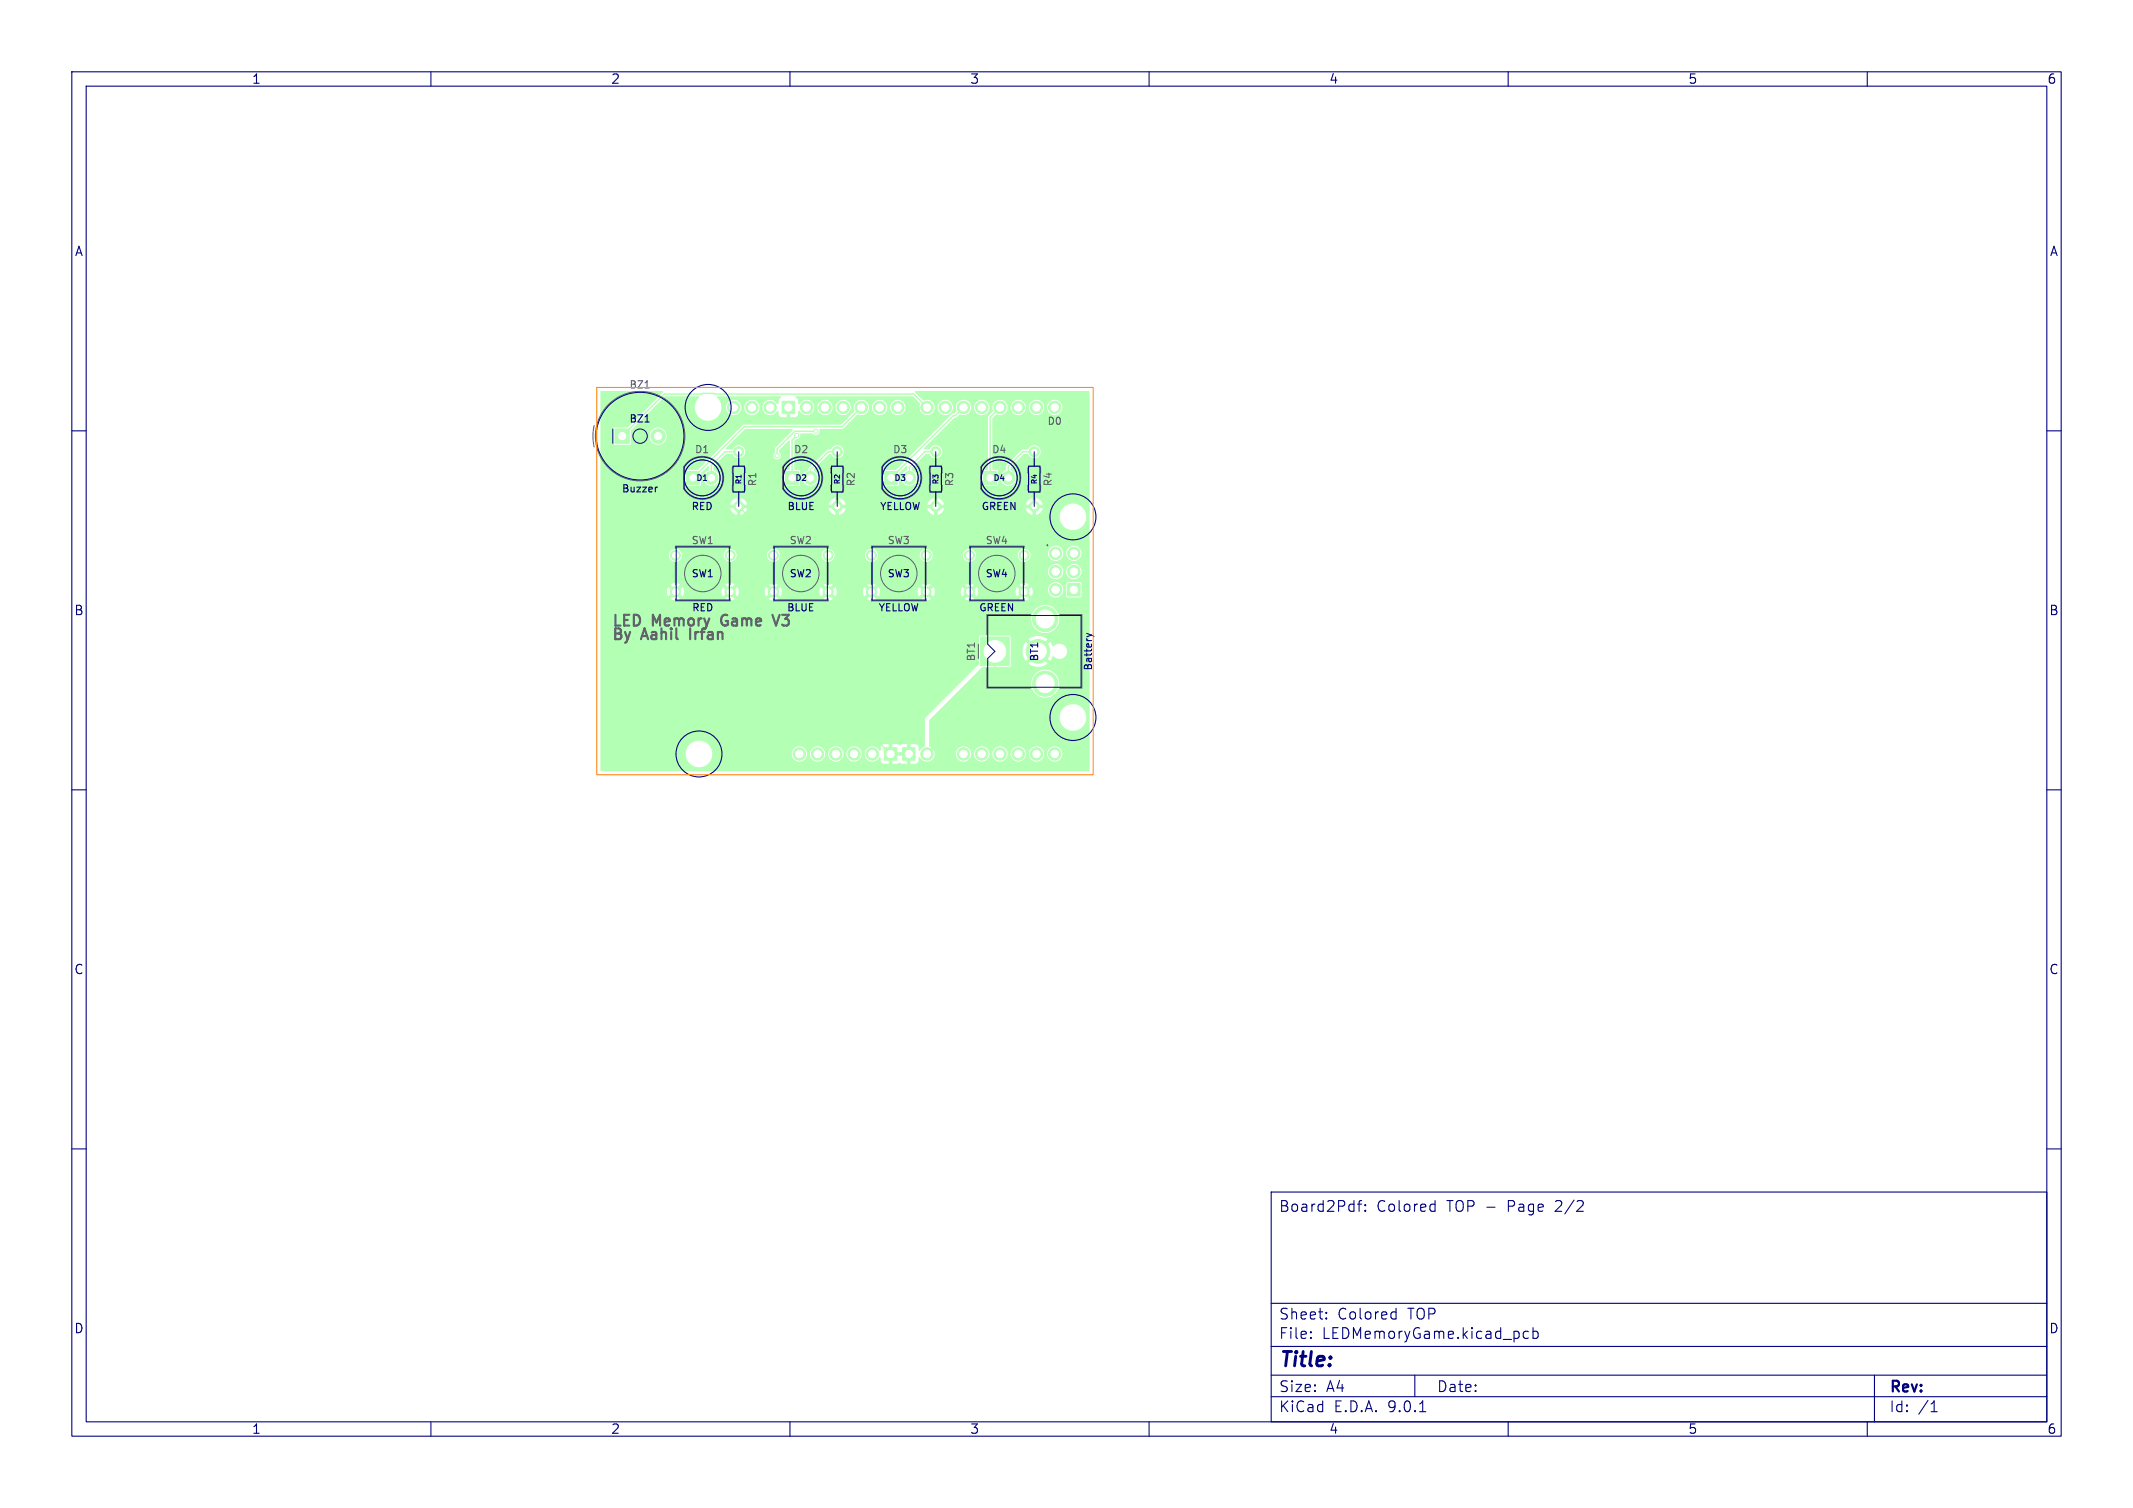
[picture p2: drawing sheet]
<svg xmlns="http://www.w3.org/2000/svg" width="297mm" height="210mm" viewBox="0 0 297 210" stroke-linecap="round" stroke-linejoin="round" font-family="sans-serif">
<g fill="#b3ffb3" stroke="#b3ffb3" stroke-width=".14">
<path d="M148.7 81.3h1.7v1.7h-1.7z"/>
<path d="M125.7 104.1h1.7v1.8h-1.7z"/>
<path d="M123.1 104.1h1.8v1.8h-1.8z"/>
<path d="M108.9 55.9h1.7v1.7h-1.7z"/>
<path d="M109.4 65.7h1.8v1.8h-1.8z"/>
<path d="M95.6 65.7h1.8v1.8h-1.8z"/>
<path d="M123.2 65.7h1.8v1.8h-1.8z"/>
<path d="M137 65.7h1.8v1.8h-1.8z"/>
<path d="M85.6 59.7h2v2h-2z"/>
<path d="M136.5 88.7h4v4h-4z"/>
<circle cx="129.1" cy="105" r=".86"/>
<circle cx="104.7" cy="56.7" r=".86"/>
<circle cx="102.2" cy="56.7" r=".86"/>
<circle cx="147" cy="79.6" r=".86"/>
<circle cx="147" cy="82.1" r=".86"/>
<circle cx="116.4" cy="105" r=".86"/>
<circle cx="149.5" cy="79.6" r=".86"/>
<circle cx="147" cy="77.1" r=".86"/>
<circle cx="113.8" cy="105" r=".86"/>
<circle cx="112.3" cy="56.7" r=".86"/>
<circle cx="114.9" cy="56.7" r=".86"/>
<circle cx="117.4" cy="56.7" r=".86"/>
<circle cx="119.9" cy="56.7" r=".86"/>
<circle cx="122.5" cy="56.7" r=".86"/>
<circle cx="125" cy="56.7" r=".86"/>
<circle cx="129.1" cy="56.7" r=".86"/>
<circle cx="131.6" cy="56.7" r=".86"/>
<circle cx="134.2" cy="56.7" r=".86"/>
<circle cx="136.7" cy="56.7" r=".86"/>
<circle cx="139.2" cy="56.7" r=".86"/>
<circle cx="141.8" cy="56.7" r=".86"/>
<circle cx="144.3" cy="56.7" r=".86"/>
<circle cx="146.9" cy="56.7" r=".86"/>
<circle cx="107.2" cy="56.7" r=".86"/>
<circle cx="146.9" cy="105" r=".86"/>
<circle cx="144.3" cy="105" r=".86"/>
<circle cx="141.8" cy="105" r=".86"/>
<circle cx="139.2" cy="105" r=".86"/>
<circle cx="136.7" cy="105" r=".86"/>
<circle cx="134.2" cy="105" r=".86"/>
<circle cx="149.5" cy="77.1" r=".86"/>
<circle cx="121.5" cy="105" r=".86"/>
<circle cx="118.9" cy="105" r=".86"/>
<circle cx="111.3" cy="105" r=".86"/>
<circle cx="102.9" cy="70.5" r=".7"/>
<circle cx="102.9" cy="62.9" r=".7"/>
<circle cx="116.6" cy="70.5" r=".7"/>
<circle cx="116.6" cy="62.9" r=".7"/>
<circle cx="130.3" cy="70.5" r=".7"/>
<circle cx="130.3" cy="62.9" r=".7"/>
<circle cx="144" cy="70.5" r=".7"/>
<circle cx="144" cy="62.9" r=".7"/>
<circle cx="121.3" cy="77.3" r=".7"/>
<circle cx="129" cy="77.3" r=".7"/>
<circle cx="121.3" cy="82.4" r=".7"/>
<circle cx="129" cy="82.4" r=".7"/>
<circle cx="107.7" cy="77.3" r=".7"/>
<circle cx="115.3" cy="77.3" r=".7"/>
<circle cx="107.7" cy="82.4" r=".7"/>
<circle cx="115.3" cy="82.4" r=".7"/>
<circle cx="135" cy="77.3" r=".7"/>
<circle cx="142.6" cy="77.3" r=".7"/>
<circle cx="135" cy="82.4" r=".7"/>
<circle cx="142.6" cy="82.4" r=".7"/>
<circle cx="94" cy="77.3" r=".7"/>
<circle cx="101.7" cy="77.3" r=".7"/>
<circle cx="94" cy="82.4" r=".7"/>
<circle cx="101.7" cy="82.4" r=".7"/>
<circle cx="112.8" cy="66.5" r=".9"/>
<circle cx="99" cy="66.5" r=".9"/>
<circle cx="126.6" cy="66.5" r=".9"/>
<circle cx="140.4" cy="66.5" r=".9"/>
<circle cx="91.6" cy="60.7" r="1"/>
<circle cx="144.5" cy="90.7" r="1.65"/>
<circle cx="145.5" cy="95.2" r="1.75"/>
<circle cx="145.5" cy="86.2" r="1.75"/>
<circle cx="113.6" cy="60.1" r=".3"/>
<circle cx="108.2" cy="63.5" r=".3"/>
<circle cx="110.9" cy="60.7" r=".3"/>
</g>
<g fill="none" stroke="#b3ffb3" stroke-width=".2">
<path d="M119.9 56.7l-2.7 2.7h-13.6l-7.1 7.2M129.1 56.7l-1.9-1.8h-27.7l-.1-.1-6.9 .1-5.9 5.8M134.2 56.7l-1.2 1.2h-.2l-8.7 8.7M139.2 56.7l-1.3 1.4v8.5M102.9 62.9h-1.9l-2 1.9v1.8M102.9 70.5l2 2.1M104.9 72.6v23.3l4.6 4.5h9.9l4.6 4.6M110.9 60.7l-.6 .6v5.3M113.6 60.1h-2.9l-2.5 2.4v1M116.6 62.9h-1.3l-2.5 2.5v1.2M130.3 62.9h-1.5l-2.2 2.2v1.5M144 62.9h-1.6l-2 2v1.7"/>
<path d="M144 70.5h-37l-2.1 2.1M101.7 82.4l1.1-1.1h38.7l1.1 1.1M114.2 81.3l1.1 1.1M127.8 81.3l1.2 1.1M138.5 90.7v4.9l-9.4 9.4M144.5 90.7l-3.7-3.7h-4.7l-10.7 10.7v.2l1.1 1.2v5.9"/>
</g>
<g fill="#b3ffb3">
<path d="M124.4 104.8h1.7v.5h-1.7z"/>
<path d="M83.6 54.5h8.7v.2l-4.9 4.8h-1.8l-.2 .2v2.1l.2 .1h2.1l.1-.1v-1.2h2.6v.2a1.2 1.2 0 0 0 1.9 1 1.2 1.2 0 0 0 0-2.1 1.2 1.2 0 0 0-1.9 .9h-2.6v-.6l4.8-4.8h4.6l.2 .1-.1 .1a1.85 1.85 0 0 0 .6 3.1 1.85 1.85 0 0 0 2.6-1.9h.6v.2a1.07 1.07 0 0 0 1.2 1 1.07 1.07 0 0 0 .9-1.2h.4v.2a1.07 1.07 0 0 0 1.7 .8 1.07 1.07 0 0 0 0-1.8 1.07 1.07 0 0 0-1.7 .8h-.4v-.2a1.07 1.07 0 0 0-1.1-.7 1.07 1.07 0 0 0-1 .9h-.6a2.07 2.07 0 0 0-.7-1.3l.2-.1h8.7l.1 .2-.4 .4v.4h-.2a1.07 1.07 0 0 0-1.6-.3 1.07 1.07 0 0 0 0 1.7 1.07 1.07 0 0 0 1.6-.4h.1l.1 .1v.4l.3 .3 .8 .1v-.9h.5v.9h.7l.4-.3 .1-.6h.1a1.16 1.16 0 0 0 2 0l.1-.6h.4a1.07 1.07 0 0 0 1.1 1.2 1.07 1.07 0 0 0 1-1.2h.4v.2a1.07 1.07 0 0 0 1.7 .8 1.07 1.07 0 0 0 0-1.8 1.07 1.07 0 0 0-1.7 .8h-.4v-.2a1.07 1.07 0 0 0-1.1-.7 1.07 1.07 0 0 0-1 .9h-.4l-.1-.2a1.07 1.07 0 0 0-.9-.7 1.07 1.07 0 0 0-1 .5l-.1 .1-.2-.1v-.4l-.3-.4v-.2h16.2l1.1 1a1.08 1.08 0 0 0 .8 1.6 1.08 1.08 0 0 0 1.2-1.2h.5v.2a1.07 1.07 0 0 0 1.6 .8 1.07 1.07 0 0 0 0-1.8 1.07 1.07 0 0 0-1.6 .8h-.5v-.2a1.19 1.19 0 0 0-1.6-.7l-1.1-1v-.2h24.2h.1v52.8l-68 .1-.1-.1v-2.4h11.9v.2a1.85 1.85 0 0 0 1.9 1.8 1.85 1.85 0 0 0 1.8-2h11v.2a1.07 1.07 0 0 0 1.2 1 1.07 1.07 0 0 0 1-1.2h.4v.2a1.07 1.07 0 0 0 1.1 1 1.07 1.07 0 0 0 1-1.2h.4v.2a1.07 1.07 0 0 0 1.2 1 1.07 1.07 0 0 0 .9-1.2h.5v.2a1.07 1.07 0 0 0 1.1 1 1.07 1.07 0 0 0 1-1.2h.4v.2a1.07 1.07 0 0 0 .9 .9 1.07 1.07 0 0 0 1.1-.5l.1-.1 .1 .1v.5l.3 .3 .8 .1v-1h.6v1h.6a.51 .51 0 0 1 .7 0h.7v-1h.5v1l.8-.1 .3-.3v-.5h.2a1.07 1.07 0 0 0 1.3 .5 1.07 1.07 0 0 0 .7-1.1h3v.2a1.07 1.07 0 0 0 1.2 1 1.07 1.07 0 0 0 .9-1.2h.4v.2a1.07 1.07 0 0 0 1.2 1 1.07 1.07 0 0 0 1-1.2h.4v.2a1.07 1.07 0 0 0 1.1 1 1.07 1.07 0 0 0 1-1.2h.4v.2a1.07 1.07 0 0 0 1.2 1 1.07 1.07 0 0 0 .9-1.2h.5v.2a1.07 1.07 0 0 0 1.1 1 1.07 1.07 0 0 0 1-1.2h.4v.2a1.07 1.07 0 0 0 1.6 .8 1.07 1.07 0 0 0 0-1.8 1.07 1.07 0 0 0-1.6 .8h-.4l-.1-.2a1.07 1.07 0 0 0-1.1-.8 1.07 1.07 0 0 0-.9 1h-.5v-.2a1.07 1.07 0 0 0-1.1-.8 1.07 1.07 0 0 0-1 1h-.4v-.2a1.07 1.07 0 0 0-1.2-.8 1.07 1.07 0 0 0-.9 1h-.4l-.1-.2a1.07 1.07 0 0 0-1.1-.8 1.07 1.07 0 0 0-1 1h-.4v-.2a1.07 1.07 0 0 0-1.1-.8 1.07 1.07 0 0 0-1 1h-3l-.2-.6-.5-.3v-3.7l.5-.5h17.6v.2a1.85 1.85 0 0 0 2.9 1.5 1.85 1.85 0 0 0 0-3.2 1.85 1.85 0 0 0-2.9 1.5h-17.6l4.7-4.7h9v.2a1.95 1.95 0 0 0 2.9 1.6 1.95 1.95 0 0 0 0-3.4 1.95 1.95 0 0 0-2.9 1.6h-9l2.2-2.2h3.9v-2.3h1.7l.1 .8 .3 .6 .8-.7 .3 .4-.7 .7 .1 .1a2.14 2.14 0 0 0 2.6-.1l-.8-.7 .4-.4 .7 .7 .5-.6a1.07 1.07 0 0 0 1.5 .1 1.07 1.07 0 0 0 .1-1.5 1.07 1.07 0 0 0-1.6 0h-.1l-.4-.6-.7 .7-.4-.4 .8-.7-.2-.1a2.14 2.14 0 0 0-2.5 .1l.7 .7-.3 .4-.8-.7-.3 .6-.1 .6h-1.7v-1.9l-.1-.2-4.2 .1-.1 3.9-7.5 7.5v4l-.8 .6-.1-.1v-.5l-.1-.2-.3-.2h-.7v1h-.5v-1h-.7a.51 .51 0 0 1-.7 0h-.6v1h-.6v-1l-.8 .1-.3 .3v.5h-.2a1.07 1.07 0 0 0-1.1-.5 1.07 1.07 0 0 0-.9 .9h-.4l-.1-.2a1.07 1.07 0 0 0-1.1-.8 1.07 1.07 0 0 0-.9 1h-.5v-.2a1.07 1.07 0 0 0-1.1-.8 1.07 1.07 0 0 0-1 1h-.4v-.2a1.07 1.07 0 0 0-1.2-.8 1.07 1.07 0 0 0-.9 1h-.4l-.1-.2a1.07 1.07 0 0 0-1.1-.8 1.07 1.07 0 0 0-1 1h-11a1.85 1.85 0 0 0-1.9-1.8 1.85 1.85 0 0 0-1.8 1.8h-11.9v-18.8h60v.2a1.95 1.95 0 0 0 2.9 1.6 1.95 1.95 0 0 0 0-3.4 1.95 1.95 0 0 0-2.9 1.6h-60v-3.8h9.2l.2 .8 .6-.6 .2 .2 .2 .1-.6 .6a1.19 1.19 0 0 0 1.3 0l-.6-.6 .3-.1 .1-.2 .6 .6 .1-.8h5.3l.2 .8 .6-.6 .1 .2 .2 .1-.6 .6a1.19 1.19 0 0 0 1.3 0l-.6-.6 .3-.1 .1-.2 .6 .6 .2-.8h3.6l.2 .8 .6-.6 .1 .2 .2 .1-.5 .6a1.19 1.19 0 0 0 1.2 0l-.6-.6 .3-.1 .1-.2 .6 .6 .2-.8h5.2l.2 .8 .6-.6 .1 .2 .3 .1-.6 .6a1.19 1.19 0 0 0 1.3 0l-.6-.6 .2-.1 .1-.2 .6 .6 .2-.8h3.6l.2 .8 .6-.6 .2 .2 .2 .1-.6 .6a1.19 1.19 0 0 0 1.3 0l-.6-.6 .3-.1v-.2l.6 .6 .2-.8h5.3l.2 .8 .6-.6 .1 .2 .2 .1-.6 .6a1.19 1.19 0 0 0 1.3 0l-.6-.6 .3-.1 .1-.2 .6 .6 .2-.8h3.6l.2 .8 .6-.6 .1 .2 .2 .1-.5 .6a1.19 1.19 0 0 0 1.2 0l-.6-.6 .3-.1 .1-.2 .6 .6 .2-.8h5.2l.2 .8 .6-.6 .2 .2 .2 .1-.6 .6a1.19 1.19 0 0 0 1.3 0l-.6-.6 .2-.1 .1-.2 .6 .6 .2-.6-.1-.5h2.2a1.07 1.07 0 0 0 1.5 1.1 1.07 1.07 0 0 0 .2-1.8h.9v1.7l.1 .2h1.8l.2-.1v-1.8l-.1-.2h-1.9l-.1 .2-1-.1a1.07 1.07 0 0 0-1.6 .8h-2.2l-.1-.2-.6 .6-.1-.2-.2-.2 .5-.6a1.19 1.19 0 0 0-1.2 0l.6 .6-.2 .1-.2 .3-.6-.6-.2 .5h-5.2l-.2-.5-.6 .6-.1-.2-.3-.2 .6-.6a1.19 1.19 0 0 0-1.3 0l.6 .6-.2 .1-.1 .3-.6-.6-.2 .5h-3.6l-.2-.5-.6 .6-.1-.2-.3-.2 .6-.6a1.19 1.19 0 0 0-1.3 0l.6 .6-.2 .1-.1 .3-.6-.6-.2 .5h-5.3l-.2-.5-.6 .6v-.2l-.3-.2 .6-.6a1.19 1.19 0 0 0-1.3 0l.6 .6-.2 .1-.2 .3-.6-.6-.2 .5h-3.6l-.2-.5-.6 .6-.1-.2-.2-.2 .5-.6a1.19 1.19 0 0 0-1.2 0l.6 .6-.2 .1-.2 .3-.6-.6-.2 .5h-5.2l-.2-.5-.6 .6-.1-.2-.3-.2 .6-.6a1.19 1.19 0 0 0-1.3 0l.6 .6-.2 .1-.1 .3-.6-.6-.2 .5h-3.6l-.2-.5-.6 .6-.2-.3-.2-.1 .6-.6a1.19 1.19 0 0 0-1.3 0l.6 .6-.2 .1-.1 .3-.6-.6-.2 .5h-5.3l-.1-.5-.6 .6-.1-.2-.3-.2 .6-.6a1.19 1.19 0 0 0-1.3 0l.6 .6-.2 .1-.2 .3-.6-.6-.2 .5h-9.2v-2.8h62.3a1.07 1.07 0 0 0 1.1 1.2 1.07 1.07 0 0 0 1.1-1.2h.4v.2a1.07 1.07 0 0 0 1.6 .8 1.07 1.07 0 0 0 0-1.8 1.07 1.07 0 0 0-1.6 .8h-.4l-.1-.2a1.07 1.07 0 0 0-1.1-.8 1.07 1.07 0 0 0-1 1h-62.3v-2.3h9.5v.2a.9 .9 0 0 0 1 .8 .9 .9 0 0 0 .8-1h5.9v.2a.9 .9 0 0 0 1 .8 .9 .9 0 0 0 .8-1h4.2v.2a.9 .9 0 0 0 1 .8 .9 .9 0 0 0 .8-1h5.8v.2a.9 .9 0 0 0 1 .8 .9 .9 0 0 0 .8-1h4.2v.2a.9 .9 0 0 0 1 .8 .9 .9 0 0 0 .8-1h5.9v.2a.9 .9 0 0 0 .9 .8 .9 .9 0 0 0 .9-1h4.2v.2a.9 .9 0 0 0 1 .8 .9 .9 0 0 0 .8-1h5.8v.2a.9 .9 0 0 0 1.1 .8 .9 .9 0 0 0 .6-1.2h2.5v.2a1.07 1.07 0 0 0 1.2 .9 1.07 1.07 0 0 0 1-1.1h.4v.2a1.07 1.07 0 0 0 1.6 .8 1.07 1.07 0 0 0 0-1.8 1.07 1.07 0 0 0-1.6 .8l-.5-.1a1.07 1.07 0 0 0-1-.9 1.07 1.07 0 0 0-1.1 1l-2.5-.1a.9 .9 0 0 0-1-.5 .9 .9 0 0 0-.7 .8h-5.8v-.1a.9 .9 0 0 0-1-.7 .9 .9 0 0 0-.8 .8h-4.2l-.1-.1a.9 .9 0 0 0-.9-.7 .9 .9 0 0 0-.8 .8h-5.9v-.1a.9 .9 0 0 0-.9-.7 .9 .9 0 0 0-.9 .8h-4.2v-.1a.9 .9 0 0 0-1-.7 .9 .9 0 0 0-.8 .8h-5.8v-.1a.9 .9 0 0 0-1-.7 .9 .9 0 0 0-.8 .8h-4.2l-.1-.1a.9 .9 0 0 0-.9-.7 .9 .9 0 0 0-.8 .8h-5.9v-.1a.9 .9 0 0 0-.9-.7 .9 .9 0 0 0-.9 .8h-9.5v-5.3h63.9v.2a1.85 1.85 0 0 0 2.9 1.5 1.85 1.85 0 0 0 0-3.2 1.85 1.85 0 0 0-2.9 1.5h-63.9v-1.1h18.1a1.2 1.2 0 0 0 1.4 .9 1.19 1.19 0 0 0 .9-.9h11.4a1.2 1.2 0 0 0 1.4 .9 1.19 1.19 0 0 0 1-.9h11.3a1.2 1.2 0 0 0 1.4 .9 1.19 1.19 0 0 0 1-.9h11.3a1.2 1.2 0 0 0 1.5 .9 1.19 1.19 0 0 0 .9-.9h-.9v.9h-.5v-.9h-13.3v.9h-.5v-.9h-13.2v.9h-.5v-.9h-13.2v.9h-.5v-.9h-19v-.3h18.9a.35 .35 0 0 0 .4 .4 .35 .35 0 0 0 .3-.4h13v.1a.35 .35 0 0 0 .4 .3 .35 .35 0 0 0 .3-.4h13v.1a.35 .35 0 0 0 .4 .3 .35 .35 0 0 0 .3-.4h13.1v.1a.35 .35 0 0 0 .5 .2 .35 .35 0 0 0 .1-.5h.9a1.19 1.19 0 0 0-.9-.9v.9a.35 .35 0 0 0-.4-.1 .35 .35 0 0 0-.2 .3h-13.1l-.1-.2h13.3l-.1-.9a1.2 1.2 0 0 0-.9 .9l-11.3-.1a1.2 1.2 0 0 0-1-.8v.9a.35 .35 0 0 0-.3-.1 .35 .35 0 0 0-.3 .3h-13l-.1-.2h13.2v-.9a1.2 1.2 0 0 0-.9 .9l-11.4-.1a1.2 1.2 0 0 0-.9-.8v.9a.35 .35 0 0 0-.3-.1 .35 .35 0 0 0-.3 .3h-13l-.1-.2h13.2v-.9a1.2 1.2 0 0 0-.9 .9l-11.4-.1a1.2 1.2 0 0 0-.9-.8v.9a.35 .35 0 0 0-.4-.1 .35 .35 0 0 0-.2 .3h-18.9v-.2h19v-.9a1.2 1.2 0 0 0-.9 .9h-18.1v-4.7h11.8l.1 2 1.9 .1 .2-.2v-1.6l1-1 .1 .1v.5a1.11 1.11 0 0 0-.5 1.7 1.11 1.11 0 0 0 1.8 0 1.11 1.11 0 0 0-.6-1.7v-.6l1.6-1.7h1a.91 .91 0 0 0 1.4 .4 .91 .91 0 0 0 0-1.4 .91 .91 0 0 0-1.4 .4h-.8l-.2-.1 2.8-2.8 6.5 .1 .1 .1-2.4 2.5-.1 .6a.53 .53 0 0 0-.1 .8 .53 .53 0 0 0 .8 0 .53 .53 0 0 0-.1-.8v-.4l1.3-1.2h.2v3.9l-.1 .1h-.5l-.2 .2v2h2.1l.1-.1v-1h.3v.1a1.1 1.1 0 0 0 1.7 .9 1.1 1.1 0 0 0 0-1.9h9.6v2l2 .1 .2-.2v-1.6l1-1 .1 .1-.1 .5a1.1 1.1 0 0 0-.5 1.6 1.1 1.1 0 0 0 1.7 .2 1.1 1.1 0 0 0-.2-1.7h9.6v1.9l.2 .2 1.8-.1 .2-.1v-1h.3a1.11 1.11 0 0 0 1 1.1 1.11 1.11 0 0 0 1.2-.8 1.11 1.11 0 0 0-.8-1.3v-.5l1.8-1.8h.6a.91 .91 0 0 0 1.4 .4 .91 .91 0 0 0 .1-1.4 .91 .91 0 0 0-1.5 .4l-.9 .1-2 2-.1 .8-.3 .1a1.12 1.12 0 0 0-.5 .9h-.3l-.1-1-.6-.1-.1-.1v-7l.6-.6a1.06 1.06 0 0 0 1.5-1.1h.4v.2a1.07 1.07 0 0 0 1.2 1 1.07 1.07 0 0 0 .9-1.2h.5v.2a1.07 1.07 0 0 0 1.1 1 1.07 1.07 0 0 0 1-1.2h.4v.2a1.07 1.07 0 0 0 1.6 .8 1.07 1.07 0 0 0 0-1.8 1.07 1.07 0 0 0-1.6 .8h-.4l-.1-.2a1.07 1.07 0 0 0-1.1-.7 1.07 1.07 0 0 0-.9 .9h-.5v-.2a1.07 1.07 0 0 0-1.1-.7 1.07 1.07 0 0 0-1 .9h-.4v-.2a1.08 1.08 0 0 0-1.5-.6 1.08 1.08 0 0 0-.5 1.4l-.7 .9v7.2l-.1 .1-.6 .1-.1 .1h-9.6l-.3-.1 .1-.3 1.9-2h.5a.91 .91 0 0 0 1.4 .4 .91 .91 0 0 0 0-1.4 .91 .91 0 0 0-1.4 .4h-.6l-.1-.2 4.1-4.2 .4-.1 .4-.4a1.09 1.09 0 0 0 1.6-1.1h.4v.2a1.07 1.07 0 0 0 1.7 .8 1.07 1.07 0 0 0 0-1.8 1.07 1.07 0 0 0-1.7 .8h-.4v-.2a1.08 1.08 0 0 0-1.5-.6 1.08 1.08 0 0 0-.5 1.4l-.3 .3-.3 .1-7.9 7.8h-1.5l-.2 .2h-9.6l-.1-.1v-.1l2.1-2.2h.3a.91 .91 0 0 0 1.4 .4 .91 .91 0 0 0 0-1.4 .91 .91 0 0 0-1.4 .4l-.5 .1-2.6 2.5-.2 .3a1.1 1.1 0 0 0-.7 1h-.3l-.1-1-.6-.1-.1-.1v-3.8l.2-.3a.63 .63 0 0 0 .7-.8h1.7a.52 .52 0 0 0 .7 .1 .52 .52 0 0 0 .2-.7l.1-.1h3.2l2.1-2a1.06 1.06 0 0 0 1.5-1.1h.4v.2a1.07 1.07 0 0 0 1.2 1 1.07 1.07 0 0 0 .9-1.2h.5v.2a1.07 1.07 0 0 0 1.6 .8 1.07 1.07 0 0 0 0-1.8 1.07 1.07 0 0 0-1.6 .8h-.5v-.2a1.07 1.07 0 0 0-1.1-.7 1.07 1.07 0 0 0-1 .9h-.4v-.2a1.08 1.08 0 0 0-1.5-.6 1.08 1.08 0 0 0-.5 1.4l-1.9 1.9-13.6 .1-6.3 6.2h-1.6l-.2 .2h-11.8z"/>
</g>
<g fill="#fff" stroke="#fff" stroke-width=".14">
<circle cx="113.6" cy="60.1" r=".15"/>
<circle cx="108.2" cy="63.5" r=".15"/>
<circle cx="110.9" cy="60.7" r=".15"/>
<circle cx="129.1" cy="105" r=".51"/>
<circle cx="104.7" cy="56.7" r=".51"/>
<circle cx="102.2" cy="56.7" r=".51"/>
<circle cx="147" cy="79.6" r=".51"/>
<circle cx="147" cy="82.1" r=".51"/>
<circle cx="116.4" cy="105" r=".51"/>
<circle cx="149.5" cy="79.6" r=".51"/>
<circle cx="147" cy="77.1" r=".51"/>
<circle cx="113.8" cy="105" r=".51"/>
<circle cx="149.5" cy="82.1" r=".51"/>
<circle cx="126.5" cy="105" r=".51"/>
<circle cx="124" cy="105" r=".51"/>
<circle cx="109.8" cy="56.7" r=".51"/>
<circle cx="112.3" cy="56.7" r=".51"/>
<circle cx="114.9" cy="56.7" r=".51"/>
<circle cx="117.4" cy="56.7" r=".51"/>
<circle cx="119.9" cy="56.7" r=".51"/>
<circle cx="122.5" cy="56.7" r=".51"/>
<circle cx="125" cy="56.7" r=".51"/>
<circle cx="129.1" cy="56.7" r=".51"/>
<circle cx="131.6" cy="56.7" r=".51"/>
<circle cx="134.2" cy="56.7" r=".51"/>
<circle cx="136.7" cy="56.7" r=".51"/>
<circle cx="139.2" cy="56.7" r=".51"/>
<circle cx="141.8" cy="56.7" r=".51"/>
<circle cx="144.3" cy="56.7" r=".51"/>
<circle cx="146.9" cy="56.7" r=".51"/>
<circle cx="107.2" cy="56.7" r=".51"/>
<circle cx="146.9" cy="105" r=".51"/>
<circle cx="144.3" cy="105" r=".51"/>
<circle cx="141.8" cy="105" r=".51"/>
<circle cx="139.2" cy="105" r=".51"/>
<circle cx="136.7" cy="105" r=".51"/>
<circle cx="134.2" cy="105" r=".51"/>
<circle cx="149.5" cy="77.1" r=".51"/>
<circle cx="121.5" cy="105" r=".51"/>
<circle cx="118.9" cy="105" r=".51"/>
<circle cx="149.4" cy="72" r="1.6"/>
<circle cx="111.3" cy="105" r=".51"/>
<circle cx="149.4" cy="99.9" r="1.6"/>
<circle cx="98.6" cy="56.7" r="1.6"/>
<circle cx="97.3" cy="105" r="1.6"/>
<circle cx="102.9" cy="70.5" r=".35"/>
<circle cx="102.9" cy="62.9" r=".35"/>
<circle cx="116.6" cy="70.5" r=".35"/>
<circle cx="116.6" cy="62.9" r=".35"/>
<circle cx="130.3" cy="70.5" r=".35"/>
<circle cx="130.3" cy="62.9" r=".35"/>
<circle cx="144" cy="70.5" r=".35"/>
<circle cx="144" cy="62.9" r=".35"/>
<circle cx="121.3" cy="77.3" r=".41"/>
<circle cx="129" cy="77.3" r=".41"/>
<circle cx="121.3" cy="82.4" r=".41"/>
<circle cx="129" cy="82.4" r=".41"/>
<circle cx="107.7" cy="77.3" r=".41"/>
<circle cx="115.3" cy="77.3" r=".41"/>
<circle cx="107.7" cy="82.4" r=".41"/>
<circle cx="115.3" cy="82.4" r=".41"/>
<circle cx="135" cy="77.3" r=".41"/>
<circle cx="142.6" cy="77.3" r=".41"/>
<circle cx="135" cy="82.4" r=".41"/>
<circle cx="142.6" cy="82.4" r=".41"/>
<circle cx="94" cy="77.3" r=".41"/>
<circle cx="101.7" cy="77.3" r=".41"/>
<circle cx="94" cy="82.4" r=".41"/>
<circle cx="101.7" cy="82.4" r=".41"/>
<circle cx="112.8" cy="66.6" r=".45"/>
<circle cx="110.3" cy="66.6" r=".45"/>
<circle cx="99" cy="66.6" r=".45"/>
<circle cx="96.5" cy="66.6" r=".45"/>
<circle cx="126.6" cy="66.6" r=".45"/>
<circle cx="124.1" cy="66.6" r=".45"/>
<circle cx="140.4" cy="66.6" r=".45"/>
<circle cx="137.9" cy="66.6" r=".45"/>
<circle cx="86.6" cy="60.7" r=".5"/>
<circle cx="91.6" cy="60.7" r=".5"/>
<circle cx="147.5" cy="90.7" r=".8"/>
<circle cx="138.5" cy="90.7" r="1.5"/>
<circle cx="144.5" cy="90.7" r="1.15"/>
<circle cx="145.5" cy="95.2" r="1.25"/>
<circle cx="145.5" cy="86.2" r="1.25"/>
</g>
<path d="M96.1 87.5v1.5M100.6 85.8a1.04 1.04 0 0 0 0 1.1M107.6 85.6l.5 1.5 .5-1.5" fill="none" stroke="#626262" stroke-width=".3"/>
<path d="M89.8 54h.6" fill="none" stroke="#626262" stroke-width=".15"/>
<g fill="none" stroke="#626262" stroke-width=".14">
<path d="M82.7 59.2l-.1 1.7 .1 1.3M94 76.4v-.3h7.7v.3M94 78.3v3.1M95.7 64.4a2.99 2.99 0 0 1 4.3 .2 2.99 2.99 0 0 1-.5 4.4 2.99 2.99 0 0 1-4.3-.9v-3.1zM101.7 78.3v3.1M102.9 63.9v1M102.9 68.5v1.1M103.6 66.7l.1-1.5-.2-.3h-1.3l-.2 .3v.6l.1 .2v1.5l-.1 .1v.6l.2 .3h1.3l.2-.3v-.6l-.1-.1M107.7 76.4v-.3h7.6v.3M107.7 78.3v3.1M109.4 64.4a2.99 2.99 0 0 1 4.4 .2 2.99 2.99 0 0 1-.5 4.4 2.99 2.99 0 0 1-4.3-.9v-3.1zM115.3 78.3v3.1"/>
<path d="M116.6 63.9v1M116.6 68.5v1.1M117.3 66l.2-.2v-.6l-.3-.3h-1.3l-.2 .3v.6l.1 .2v1.5l-.1 .1v.6l.2 .3h1.3l.3-.3v-.6l-.2-.1M121.3 76.4v-.3h7.7v.3M121.3 78.3v3.1M123.2 64.4a2.99 2.99 0 0 1 4.4 .2 2.99 2.99 0 0 1-.5 4.4 2.99 2.99 0 0 1-4.3-.9v-3.1zM129 78.3v3.1M130.3 63.9v1M130.3 68.5v1.1M131.1 66l.1-.2v-.6l-.3-.3h-1.2l-.3 .3v.6l.1 .2v1.5l-.1 .1v.6l.3 .3h1.2l.3-.3v-.6M135 76.4v-.3h7.6v.3M135 78.3v3.1"/>
<path d="M137 64.4a2.99 2.99 0 0 1 4.4 .2 2.99 2.99 0 0 1-.5 4.4 2.99 2.99 0 0 1-4.3-.9v-3.1zM142.6 78.3v3.1M144 63.9v1M144 68.5v1.1M144.8 66l.1-.2v-.6l-.3-.3h-1.2l-.3 .3v.6l.1 .2v1.5l-.1 .1v.6l.3 .3h1.2l.3-.3v-.6l-.1-.1M94 83.4v.3h7.7v-.3M107.7 83.4v.3h7.6v-.3M121.3 83.4v.3h7.7v-.3M135 83.4v.3h7.6v-.3M137.4 93v2.8h6.1M143.5 85.6h-6.1v2.8M147.6 85.6h3v10.2h-3"/>
<circle cx="89.1" cy="60.7" r="6.2"/>
<circle cx="97.8" cy="66.5" r="2.5"/>
<circle cx="97.9" cy="79.9" r="2.54"/>
<circle cx="111.5" cy="79.9" r="2.54"/>
<circle cx="111.6" cy="66.5" r="2.5"/>
<circle cx="125.1" cy="79.9" r="2.54"/>
<circle cx="125.3" cy="66.5" r="2.5"/>
<circle cx="138.8" cy="79.9" r="2.54"/>
<circle cx="139.1" cy="66.5" r="2.5"/>
</g>
<g fill="none" stroke="#000080" stroke-width=".15">
<path d="M10 10h277v190h-277zM12 12h273v186h-273zM60 10v2M110 10v2M160 10v2M210 10v2M260 10v2M89.8 58.8h.6M10 60h2M91.5 67.8l-.2 .1M285 60h2M151.3 88.2l.7 .2"/>
<path d="M152 88.4l-.7 .3M152 88.4l.3 .3M10 110h2M285 110h2M10 160h2M177 166h108v32h-108zM189 167.7h.6M189.6 167.2l-.3 .1-.1 .1v1.3M190.1 168.6h.1l-.1 .1M190.1 168.6h-.1l.1 .1M190.1 167.8v.1M190.1 168.6v.1"/>
<path d="M190.1 167.8h.1l-.1 .1M190.1 167.8h-.1l.1 .1M199.4 167.7l.4 .1M199.8 167.2v1.5M199.8 168.6l-.4 .1M285 160h2M60 198v2M110 198v2M160 198v2M177 194.5h108M177 191.5h108M177 187.5h108"/>
<path d="M177 181.5h108M182.5 186.3h.1l-.1 .1M182.5 186.3v.1M182.5 185.5v.1M182.5 185.5h.1l-.1 .1M184.7 183.6v.1M184.7 183.6h-.1l.1 .1M184.7 182.8v.1M184.7 182.8h-.1l.1 .1M194 182.7l.4 .1M194.4 182.2v1.5M194.4 183.6l-.4 .1"/>
<path d="M197 191.5v3M197.7 196.6h.8M210 198v2M212.8 185.5l-.4-.1-.3 .3v.4l.1 .2 .2 .1 .4-.1M213.5 185.5l.4-.1 .3 .3v.4l-.2 .2-.1 .1-.4-.1M213.5 184.9v1.5M260 198v2M261 191.5v6.5M268.9 196.6h.8M269 195.5l.3-.4v1.5"/>
<circle cx="98.6" cy="56.7" r="3.2"/>
<circle cx="149.4" cy="72" r="3.2"/>
<circle cx="149.4" cy="99.9" r="3.2"/>
<circle cx="97.3" cy="105" r="3.2"/>
</g>
<g fill="none" stroke="#000080" stroke-width=".14">
<path d="M85.3 59.7v2M94.2 76.2h7.4v7.4h-7.4zM95.7 64.5a2.9 2.9 0 0 1 4.3 .2 2.9 2.9 0 0 1-.5 4.2 2.9 2.9 0 0 1-4.2-.9v-2.9zM102.1 64.9h1.6v3.6h-1.6zM102.9 62.9v2M102.9 68.5v2M107.8 76.2h7.4v7.4h-7.4zM109.5 64.5a2.9 2.9 0 0 1 4.3 .2 2.9 2.9 0 0 1-.6 4.2 2.9 2.9 0 0 1-4.1-.9v-2.9zM115.8 64.9h1.6v3.6h-1.6zM116.6 62.9v2M116.6 68.5v2M121.4 76.2h7.5v7.4h-7.5z"/>
<path d="M123.3 64.5a2.9 2.9 0 0 1 4.3 .2 2.9 2.9 0 0 1-.6 4.2 2.9 2.9 0 0 1-4.1-.9l-.1-2.9zM129.5 64.9h1.6v3.6h-1.6zM130.3 62.9v2M130.3 68.5v2M135.1 76.2h7.4v7.4h-7.4zM137.1 64.5a2.9 2.9 0 0 1 4.2 .2 2.9 2.9 0 0 1-.5 4.2 2.9 2.9 0 0 1-4.2-.9v-2.9zM143.2 64.9h1.6v3.6h-1.6zM144 62.9v2M144 68.5v2M137.5 85.7h13v10h-13v-4l1-1-1-1z"/>
<circle cx="89.1" cy="60.7" r="6.1"/>
<circle cx="89.1" cy="60.7" r="1"/>
<circle cx="97.8" cy="66.5" r="2.5"/>
<circle cx="111.6" cy="66.5" r="2.5"/>
<circle cx="125.3" cy="66.5" r="2.5"/>
<circle cx="139.1" cy="66.5" r="2.5"/>
</g>
<path d="M83.1 54h69.1v53.9h-69.1z" fill="none" stroke="#ff8000" stroke-width=".14"/>
<text font-size="2.8" fill="#000080" x="178" y="190.9">Title:</text>
<g font-size="2.1" fill="#626262">
<text x="85.1" y="89.2">By</text>
<text x="85.1" y="87.3">LED</text>
<text x="89.5" y="89.2">Aahil</text>
<text x="91" y="87.3">Memory</text>
<text x="96.7" y="89.2">Irfan</text>
<text x="101.1" y="87.3">Game</text>
<text x="109" y="87.3">V3</text>
</g>
<g font-size="2.1" fill="#000080">
<text x="178" y="169">Board2Pdf:</text>
<text x="191.7" y="169">Colored</text>
<text x="201.5" y="169">TOP -</text>
<text x="210.2" y="169">Page</text>
<text x="217" y="169">2/2</text>
<text x="178" y="184">Sheet:</text>
<text x="186.2" y="184">Colored</text>
<text x="196.1" y="184">TOP</text>
<text x="178" y="186.7">File:</text>
<text x="184.1" y="186.7">LEDMemoryGame.kicad_pcb</text>
<text x="178" y="196.9">KiCad</text>
<text x="178" y="194.1">Size:</text>
<text x="184.7" y="194.1">A4</text>
<text x="185.7" y="196.9">E.D.A.</text>
<text x="193.3" y="196.9">9.0.1</text>
<text x="200" y="194.1">Date:</text>
<text x="263" y="194.3">Rev:</text>
<text x="263" y="196.9">Id:</text>
<text x="267.1" y="196.9">/1</text>
</g>
<g font-size="1.8" fill="#000080">
<text x="35" y="11.9">1</text>
<text x="85" y="11.9">2</text>
<text x="135" y="11.9">3</text>
<text x="185" y="11.9">4</text>
<text x="235" y="11.9">5</text>
<text x="285" y="11.9">6</text>
<text x="10.3" y="35.9">A</text>
<text x="285.4" y="35.9">A</text>
<text x="10.3" y="85.9">B</text>
<text x="285.3" y="85.9">B</text>
<text x="10.3" y="135.9">C</text>
<text x="285.3" y="135.9">C</text>
<text x="10.3" y="185.9">D</text>
<text x="285.3" y="185.9">D</text>
<text x="35" y="199.9">1</text>
<text x="85" y="199.9">2</text>
<text x="135" y="199.9">3</text>
<text x="185" y="199.9">4</text>
<text x="235" y="199.9">5</text>
<text x="285" y="199.9">6</text>
</g>
<g font-size="1.4" fill="#626262">
<text x="87.6" y="54.3">BZ1</text>
<text x="145.8" y="59.4">D0</text>
<text x="96.7" y="63.3">D1</text>
<text x="110.5" y="63.3">D2</text>
<text x="124.2" y="63.3">D3</text>
<text x="138" y="63.3">D4</text>
<text x="105.5" y="67.8" transform="rotate(-90 105.5 67.8)">R1</text>
<text x="119.2" y="67.8" transform="rotate(-90 119.2 67.8)">R2</text>
<text x="132.9" y="67.8" transform="rotate(-90 132.9 67.8)">R3</text>
<text x="146.7" y="67.8" transform="rotate(-90 146.7 67.8)">R4</text>
<text x="96.2" y="76">SW1</text>
<text x="109.9" y="76">SW2</text>
<text x="123.5" y="76">SW3</text>
<text x="137.1" y="76">SW4</text>
<text x="145.5" y="76.3">.</text>
<text x="136" y="92.2" transform="rotate(-90 136 92.2)">BT1</text>
</g>
<g font-size="1.4" fill="#000080">
<text x="87.6" y="59">BZ1</text>
<text x="86.5" y="68.8">Buzzer</text>
<text x="96.2" y="71.2">RED</text>
<text x="109.6" y="71.2">BLUE</text>
<text x="122.4" y="71.2">YELLOW</text>
<text x="136.6" y="71.2">GREEN</text>
<text x="96.2" y="80.6">SW1</text>
<text x="109.9" y="80.6">SW2</text>
<text x="123.5" y="80.6">SW3</text>
<text x="137.1" y="80.6">SW4</text>
<text x="96.3" y="85.3">RED</text>
<text x="109.5" y="85.3">BLUE</text>
<text x="122.2" y="85.3">YELLOW</text>
<text x="136.2" y="85.3">GREEN</text>
<text x="144.8" y="92.2" transform="rotate(-90 144.8 92.2)">BT1</text>
<text x="152.3" y="93.5" transform="rotate(-90 152.3 93.5)">Battery</text>
</g>
<g font-size="1.1" fill="#000080">
<text x="96.9" y="67.1">D1</text>
<text x="110.7" y="67.1">D2</text>
<text x="124.5" y="67.1">D3</text>
<text x="138.3" y="67.1">D4</text>
</g>
<g font-size="1" fill="#000080">
<text x="103.4" y="67.5" transform="rotate(-90 103.4 67.5)">R1</text>
<text x="117.1" y="67.5" transform="rotate(-90 117.1 67.5)">R2</text>
<text x="130.8" y="67.5" transform="rotate(-90 130.8 67.5)">R3</text>
<text x="144.5" y="67.5" transform="rotate(-90 144.5 67.5)">R4</text>
</g>
</svg>
